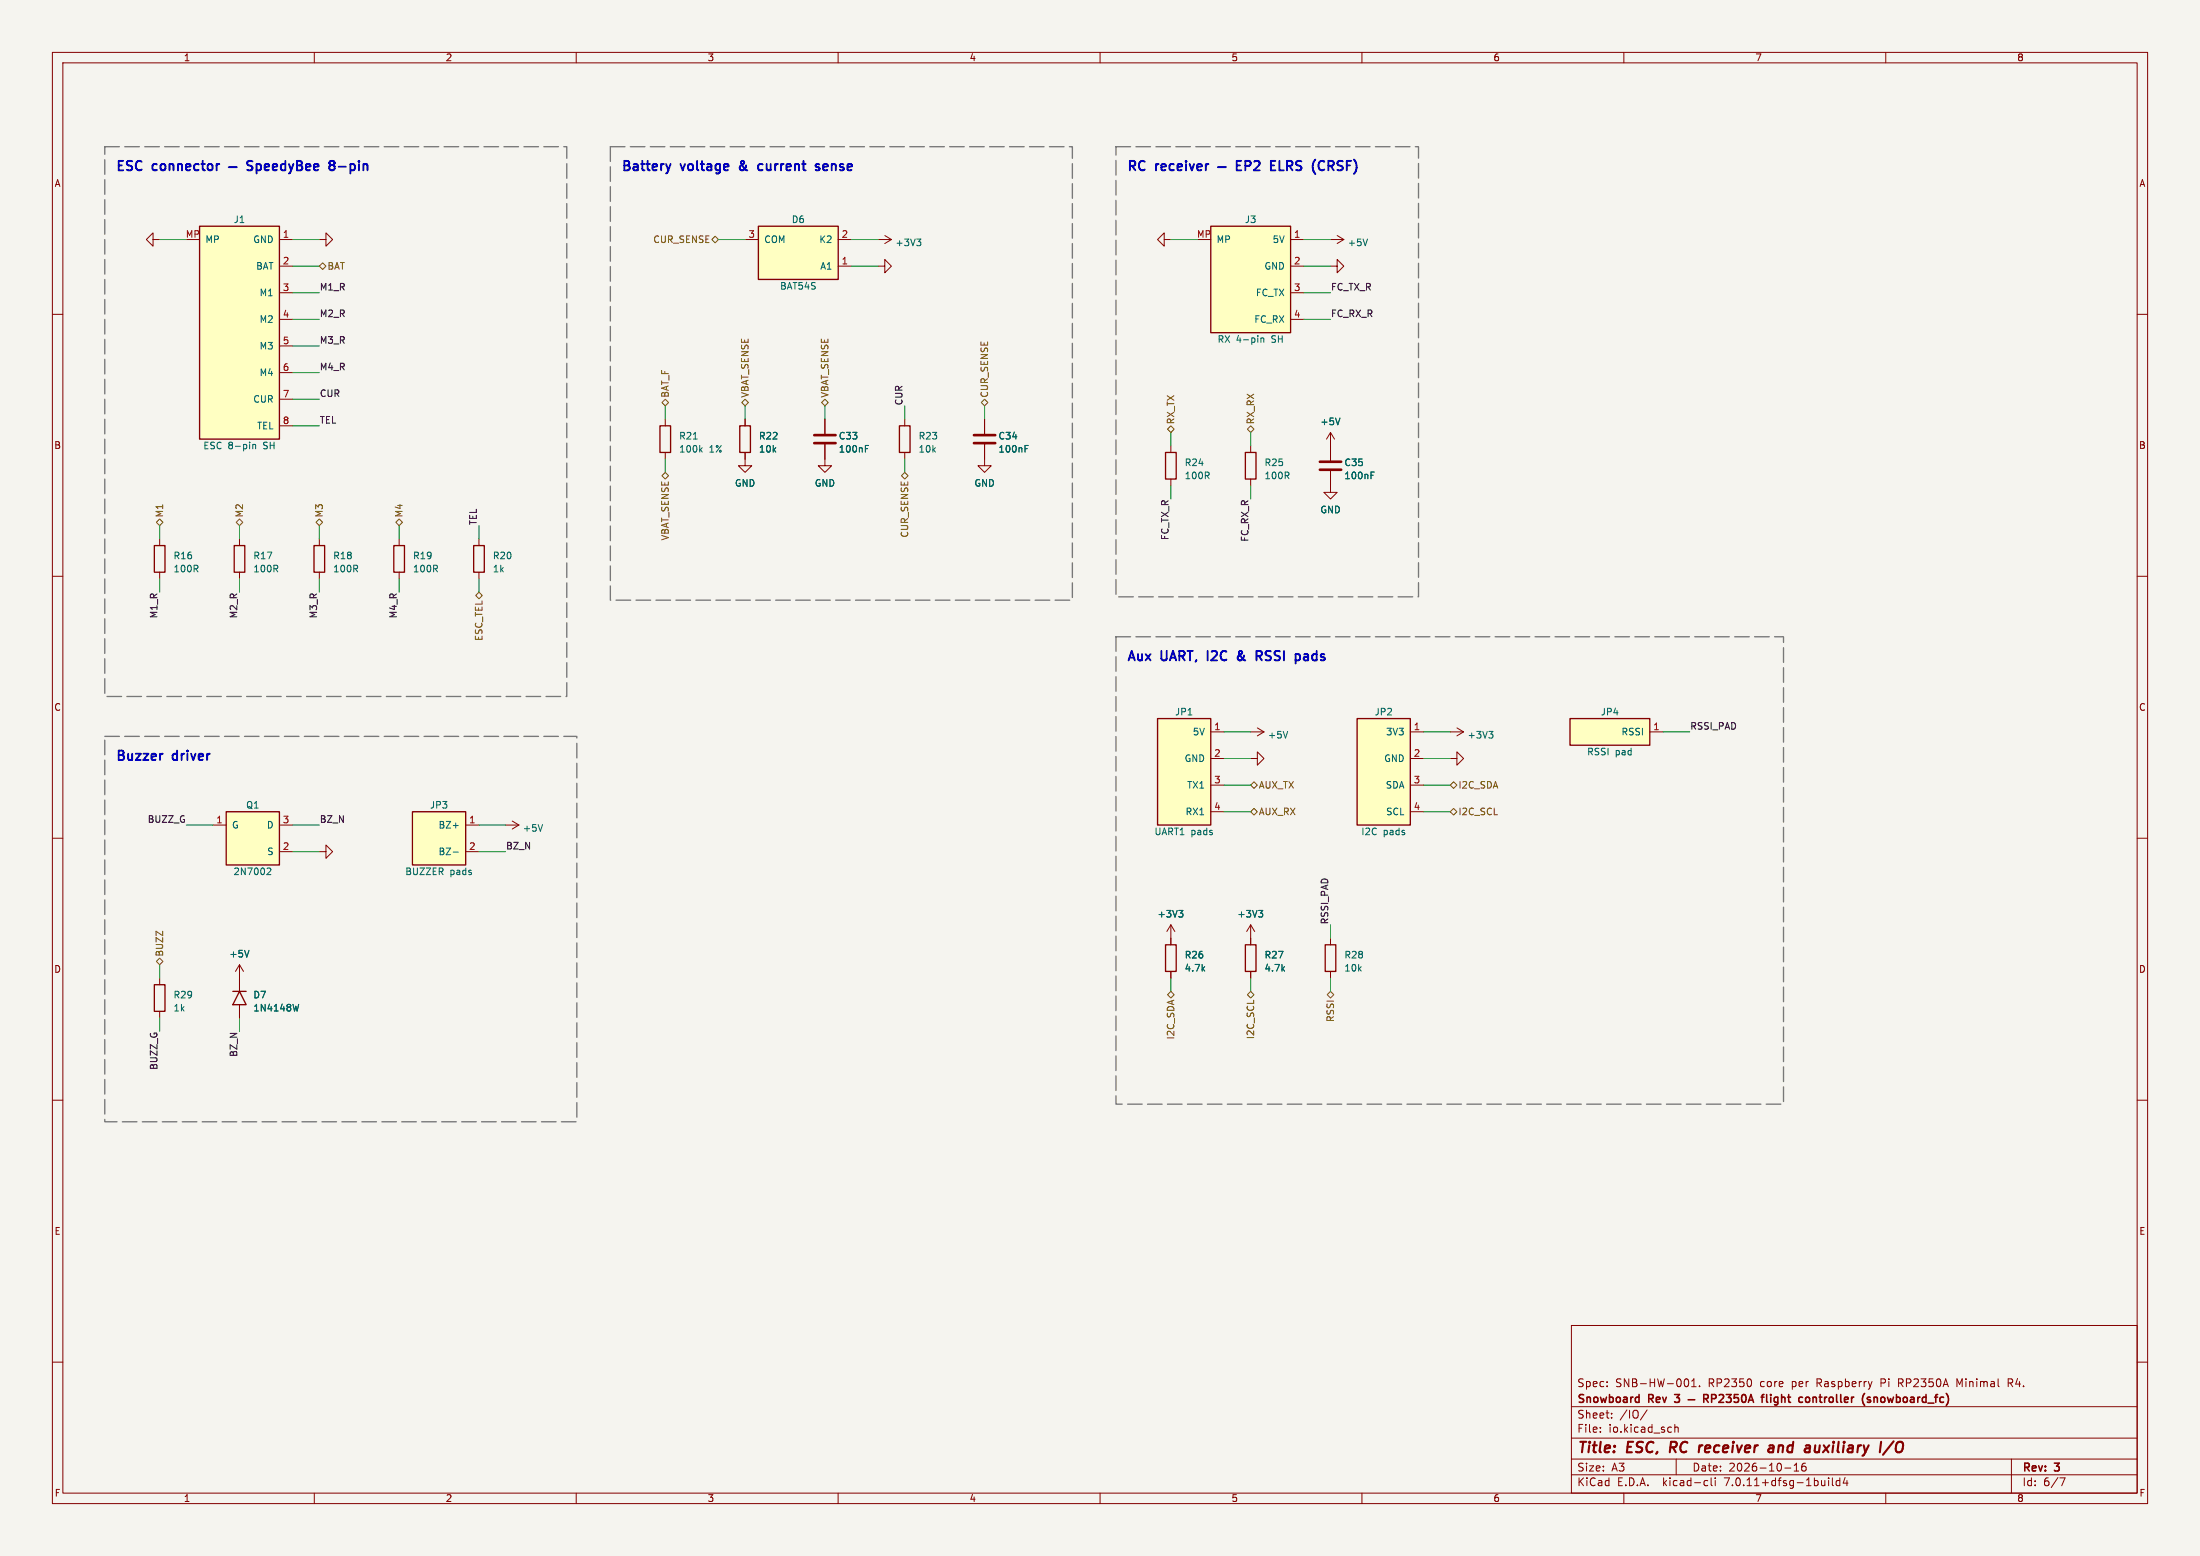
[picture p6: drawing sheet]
<svg xmlns="http://www.w3.org/2000/svg" width="420mm" height="297mm" viewBox="0 0 420 297" stroke-linecap="round" stroke-linejoin="round" font-family="sans-serif">
<path d="M0 0h420v297h-420z" fill="#f5f4ef" stroke="#f5f4ef" stroke-width=".19"/>
<g fill="none" stroke="#840000" stroke-width=".19">
<path d="M10 10h400v277h-400zM12 12h396v273h-396zM60 10v2M110 10v2M160 10v2M210 10v2M260 10v2M310 10v2M360 10v2M10 60h2M29.2 45.7v-1.2l-1.3 1.2 1.3 1.3v-1.3h1.3M53.3 45.7h2.6"/>
<path d="M53.3 50.8h2.6M53.3 55.9h2.6M61 45.7h1.2v-1.2l1.3 1.2-1.3 1.3v-1.3M142.2 45.7h2.6M160 45.7h2.6M160 50.8h2.6M167.6 50.8h1.3v-1.3l1.3 1.3-1.3 1.3v-1.3M167.6 45.7h2.6M168.9 45l1.3 .7M170.2 45.7l-1.3 .8M222.2 45.7v-1.2l-1.2 1.2 1.2 1.3v-1.3h1.3M246.4 45.7h2.5"/>
<path d="M246.4 50.8h2.5M246.4 55.9h2.5M254 50.8h1.3v-1.3l1.2 1.3-1.2 1.3v-1.3M254 45.7h2.5M255.3 45l1.2 .7M256.5 45.7l-1.2 .8M408 60h2M53.3 61h2.6M53.3 66h2.6M53.3 71.1h2.6M53.3 76.2h2.6M246.4 61h2.5"/>
<path d="M53.3 81.3h2.6M127 80v1.3M127 86.4v1.2M142.2 86.4v2.5h1.3l-1.3 1.3-1.2-1.3h1.2M142.2 80v1.3M157.5 84.6v4.3h1.2l-1.2 1.3-1.3-1.3h1.3M157.5 80v3.1M172.7 80v1.3M172.7 86.4v1.2M188 84.6v4.3h1.2l-1.2 1.3-1.3-1.3h1.3M188 80v3.1M223.5 85.1v1.3"/>
<path d="M223.5 91.4v1.3M238.8 85.1v1.3M238.8 91.4v1.3M254 89.7v4.3h1.3l-1.3 1.3-1.3-1.3h1.3M254 82.6l-.8 1.2M254 82.6v5.5M254 82.6l.8 1.2M10 110h2M30.5 102.9v1.2M30.5 109.2v1.3M45.7 102.9v1.2M45.7 109.2v1.3"/>
<path d="M61 102.9v1.2M61 109.2v1.3M76.2 102.9v1.2M76.2 109.2v1.3M91.4 102.9v1.2M91.4 109.2v1.3M408 110h2M231.1 139.7h2.6M238.8 139.7h2.5M240 138.9l1.3 .8M241.3 139.7l-1.3 .8M269.2 139.7h2.6"/>
<path d="M276.9 139.7h2.5M278.1 138.9l1.3 .8M279.4 139.7l-1.3 .8M315 139.7h2.5M10 160h2M40.6 157.5h2.6M53.3 157.5h2.6M88.9 157.5h2.5M96.5 157.5h2.6M97.8 156.7l1.3 .8M99.1 157.5l-1.3 .7M231.1 144.8h2.6"/>
<path d="M231.1 149.9h2.6M231.1 154.9h2.6M238.8 144.8h1.2v-1.3l1.3 1.3-1.3 1.3v-1.3M269.2 144.8h2.6M269.2 149.9h2.6M269.2 154.9h2.6M276.9 144.8h1.2v-1.3l1.3 1.3-1.3 1.3v-1.3M408 160h2M53.3 162.6h2.6M61 162.6h1.2v-1.3l1.3 1.3-1.3 1.2v-1.2M88.9 162.6h2.5M223.5 176.5v3.8"/>
<path d="M223.5 176.5l-.7 1.3M223.5 176.5l.8 1.3M238.8 176.5l-.8 1.3M238.8 176.5v3.8M238.8 176.5l.7 1.3M254 179.1v1.2M30.5 186.7v1.3M30.5 193v1.3M45.7 184.2v5M45.7 191.8v2.5M45.7 184.2l-.7 1.2M45.7 184.2l.8 1.2"/>
<path d="M223.5 185.4v1.3M238.8 185.4v1.3M254 185.4v1.3M10 210h2M408 210h2M10 260h2M300 253h108v32h-108zM408 260h2M300 278.5h108M300 274.5h108M300 268.5h108M305.5 273.2v.2"/>
<path d="M305.5 272.5v.1M307.7 270.5v.2M307.7 269.8v.1M314.4 269.1l-1.2 1.9M319.7 271.9v1.5M319.7 272.5l.2-.1 .4 .1 .1 .9M320 278.5v3M322 263.2a.94 .94 0 0 1 0 1.5M322.9 264.7h.9M322.9 263.6l.5-.4v1.5M324.4 264.5v.2M334.3 263.5v.9"/>
<path d="M342.5 279.7l.4-.4v1.5M344.7 279.3a.59 .59 0 0 0-.8 .6v.6l.2 .2 .4 .1 .2-.2 .1-.5-.1-.2h-.5l-.3 .2M362.4 264h.6M363 263.2h-.6v1.5M374.1 264.3l-.5-1.1v1.5M383.4 264h.5M383.7 264l.5 .7M383.9 263.2h-.5v1.5M384 278.5v6.5M60 285v2M110 285v2M160 285v2"/>
<path d="M210 285v2M260 285v2M300 281.5h108M310 285v2M325.6 282.6l.4 .1M326 283.5l-.4 .1M326.7 282.1v1.3l.2 .2M327.4 282.1v.1M327.4 282.6v1M340.7 280.2h1.2M342.5 280.8h.9M349.1 282.1v.1"/>
<path d="M349.1 282.6v1M349.8 282.1v1.3l.2 .2M351.2 282.7l-.4-.1-.3 .3 .2 .6h.5M351.2 282.1v1.5M352.2 282l-.3 1.1h.9M352.6 282.6v1M360 285v2M393.2 282.1h1l-.6 1.5"/>
</g>
<path d="M319 275.2l-.2 2M325 275.9l-.4 .1M337.8 276h.7v1.2M338.5 277.1l-.7 .1M338.6 276.3l-.9 .2M346.5 275.9v1.2h.7M361.5 275.1l-2 2.6M362.3 275.3a1.24 1.24 0 0 0 0 1.9" fill="none" stroke="#840000" stroke-width=".4"/>
<g fill="none" stroke="#840000" stroke-width=".3">
<path d="M319.7 266.2h.9M319.7 267.5l.2 .2M322.3 267.2h1.2M325.3 267l.7-.1 .1-.2-.1-.4-.2-.1h-.5v1.5M325.6 267l.5 .7M326.8 267l.7-.1 .1-.2-.1-.4-.2-.1h-.5v1.5M328.2 266.3l.6-.1 .2 .1v.3l-.9 1.1h.9M329.5 266.2h1l-.5 .6 .4 .1v.6l-.2 .2-.7-.2M331.8 266.2h-.7l-.1 .7 .3-.1h.5l.1 .2-.1 .5-.2 .2-.6-.2M332.7 266.3l.1-.1a.8 .8 0 0 1 .5 .7 .8 .8 0 0 1-.5 .8 1 1 0 0 1-.1-1.4zM333.8 267.7l.5-1.5 .5 1.5M333.9 267.3h.7"/>
<path d="M336.2 266.7h.6M336.8 266.2l-.4 .2v1.3M337.3 266.2v1.3l.2 .2M338 266.2v.1M338 266.7v1M344.8 266.8l.4-.1 .3 .3v.4l-.3 .3-.4-.1-.1-.2zM356.7 267.2l.3 .1 .1 .2-.2 .2h-.3M356.7 266.7l.3 .1M357.8 266.8l.2-.1 .3 .1 .1 .9M357.8 266.7v1"/>
</g>
<g fill="none" stroke="#006464" stroke-width=".19">
<path d="M175 45.6h.8l-.4 .5M175.5 46.1l.3 .3v.3l-.3 .2M261.1 45.6l-.5 1.3M240.7 64.5v.8M240.7 64.6l.2-.1 .3 .1 .1 .7M255.8 79.8l-.4 1.3M48.3 84.8v.9M48.3 84.9l.1-.1 .3 .1 .1 .8M132.4 83.8h.7M133.7 85.8l.4 .5M134.1 85.5l-.5 .4M165.2 85.6h.4"/>
<path d="M165.2 85h.6M195.7 85.6h.4M195.7 85h.6M261.7 90.7h.5M261.7 90.1h.6M245.8 139.6l-.4 1.3M284.2 139.6h.8l-.4 .5M86.5 157.6h1M103.6 157.4l-.4 1.3M284.8 140.1l.2 .2v.3l-.2 .3M51.2 165.7h.4l.1 .3-.8 .9h.8M86.5 162.7h1"/>
<path d="M225 173.8h.8l-.4 .5M225.6 174.3l.2 .2v.3l-.2 .2M240.3 173.8h.8l-.5 .5M240.8 174.3l.3 .2v.3l-.3 .2M47.5 181.4l-.4 1.3M57 191.7l-.3 1.3"/>
</g>
<g fill="none" stroke="#840000" stroke-width=".25">
<path d="M38.1 43.2h15.2v40.6h-15.2zM144.8 43.2h15.2v10.1h-15.2zM231.1 43.2h15.3v20.3h-15.3zM126 81.3h2v5.1h-2zM141.2 81.3h2.1v5.1h-2.1zM171.7 81.3h2v5.1h-2zM222.5 86.4h2v5h-2zM237.7 86.4h2.1v5h-2.1zM29.5 104.1h2v5.1h-2zM44.7 104.1h2v5.1h-2zM59.9 104.1h2.1v5.1h-2.1zM75.2 104.1h2v5.1h-2z"/>
<path d="M90.4 104.1h2.1v5.1h-2.1zM221 137.2h10.1v20.3h-10.1zM259.1 137.2h10.1v20.3h-10.1zM299.7 137.2h15.3v5h-15.3zM43.2 154.9h10.1v10.2h-10.1zM78.7 154.9h10.2v10.2h-10.2zM29.5 188h2v5h-2zM44.4 189.2h2.6M45.7 189.2l1.3 2.6h-2.6zM222.5 180.3h2v5.1h-2zM237.7 180.3h2.1v5.1h-2.1zM253 180.3h2v5.1h-2z"/>
</g>
<path d="M155.4 84.6h4.1M155.4 83.1h4.1M185.9 84.6h4.1M185.9 83.1h4.1M252 89.7h4M252 88.1h4" fill="none" stroke="#840000" stroke-width=".51"/>
<g fill="#ffffc2" stroke="#ffffc2" stroke-width=".19">
<path d="M144.8 43.2h15.2v10.1h-15.2z"/>
<path d="M78.7 154.9h10.2v10.2h-10.2z"/>
<path d="M43.2 154.9h10.1v10.2h-10.1z"/>
<path d="M259.1 137.2h10.1v20.3h-10.1z"/>
<path d="M299.7 137.2h15.3v5h-15.3z"/>
<path d="M221 137.2h10.1v20.3h-10.1z"/>
<path d="M231.1 43.2h15.3v20.3h-15.3z"/>
<path d="M38.1 43.2h15.2v40.6h-15.2z"/>
</g>
<g fill="none" stroke="#725600" stroke-width=".19">
<path d="M61 50.8l.6-.6 .6 .6-.6 .6zM135.9 45.7l.6-.6 .7 .6-.7 .7zM126.4 76.8l.6-.6 .6 .6-.6 .7zM141.6 76.8l.6-.6 .7 .6-.7 .7zM156.8 76.8l.7-.6 .6 .6-.6 .7zM187.3 76.8l.7-.6 .6 .6-.6 .7zM29.8 99.7l.7-.6 .6 .6-.6 .6zM45.1 99.7l.6-.6 .7 .6-.7 .6zM60.3 99.7l.7-.6 .6 .6-.6 .6zM75.6 99.7l.6-.6 .6 .6-.6 .6zM126.4 90.8l.6-.6 .6 .6-.6 .6zM172.1 90.8l.6-.6 .7 .6-.7 .6z"/>
<path d="M222.9 81.9l.6-.6 .7 .6-.7 .7zM238.1 81.9l.7-.6 .6 .6-.6 .7zM90.8 113.7l.6-.7 .7 .7-.7 .6zM238.8 149.9l.6-.7 .6 .7-.6 .6zM238.8 154.9l.6-.6 .6 .6-.6 .7zM276.9 149.9l.6-.7 .6 .7-.6 .6zM276.9 154.9l.6-.6 .6 .6-.6 .7zM29.8 183.5l.7-.6 .6 .6-.6 .7zM222.9 189.9l.6-.7 .7 .7-.7 .6zM238.1 189.9l.7-.7 .6 .7-.6 .6zM253.4 189.9l.6-.7 .6 .7-.6 .6z"/>
</g>
<g fill="none" stroke="#0000c2" stroke-width=".36">
<path d="M43.7 31.9h1.5M48.2 30.8l-.7-.1-.2 .2v.5l.7 .3 .2 .5-.3 .3-.7-.1M49 31.4l.5-.1 .3 .4v.5l-.1 .2h-.7M49 31.3v1.8M50.5 31.9l.9-.2-.1-.3-.5-.1-.3 .3 .1 .8h.7M52.1 31.9l.8-.2-.1-.3-.5-.1-.2 .3 .1 .8h.6M54.5 31.4l-.5-.1-.4 .4v.5l.2 .2h.7M54.5 30.7v1.8M55.2 31.3l.4 1.2M55.6 32.5l-.2 .4-.2 .2M56 31.3l-.4 1.2M56.7 30.7h.6l.3 .2v.3l-.3 .4a.48 .48 0 0 1 .4 .4 .48 .48 0 0 1-.3 .5h-.7z"/>
<path d="M56.7 31.6h.6M58.4 31.9l.9-.2-.1-.3-.5-.1-.3 .3 .1 .8h.7M60 31.9l.8-.2-.1-.3-.5-.1-.2 .3v.8h.7M63.2 31.5l-.3 .3v.4l.3 .3h.4l.3-.3-.1-.5-.2-.2M63.2 31.5l-.3-.4 .3-.4h.4l.3 .4-.3 .4M63.2 31.5h.4M128 31.3l-.4 1.2M141.3 31.7v.6M145.6 31.4l-.5-.1-.4 .4v.5l.2 .2h.7M155.7 31.7l.1 .1 .6 .2 .1 .2-.3 .3-.5-.1M156.4 31.4l-.4-.1-.3 .3M157.2 31.4v1"/>
<path d="M158 31.7l-.8 .2M232.5 31.9h1.5M236.1 31.6h.6M237 30.7h-.9v1.8h.9M237.7 31.7h.7a.49 .49 0 0 0 .4-.5 .49 .49 0 0 0-.4-.5h-.7v1.8M239.4 30.9l.3-.2 .6 .1a.49 .49 0 0 1 .1 .7l-1 1h1.1M242.6 31.6h.6M243.5 30.7h-.9v1.8h.9M252 30.8l.5-.1 .3 .2M252.8 32.3l-.3 .2-.5-.1M230.5 124.3v1.8M237 124.3h-.4a.67 .67 0 0 0 .2 .9l.4 .5"/>
<path d="M237 124.8l-.6 .4a.49 .49 0 0 0 0 .7 .49 .49 0 0 0 .6 .1M239.9 124.3h.8a.49 .49 0 0 1 .2 .5 .49 .49 0 0 1-.3 .4h-.7M240.3 125.2l.6 .9M249 124.9h.6M249.6 125.4h-.5a.35 .35 0 0 0-.2 .3 .35 .35 0 0 0 .2 .4h.5M30.9 143.9h.2"/>
</g>
<path d="M20 28h88.2v104.9h-88.2v-104.9M116.5 28h88.2v86.6h-88.2v-86.6M213 28h57.8v85.9h-57.8v-85.9M213 121.5h127.5v89.3h-127.5v-89.3M20 140.6h90.1v73.5h-90.1v-73.5" fill="none" stroke="#787878" stroke-width=".25" stroke-dasharray="2.8 1"/>
<g fill="none" stroke="#009600" stroke-width=".19">
<path d="M30.5 45.7h5.1M55.9 50.8h5.1M55.9 45.7h5.1M55.9 55.9h5.1M137.2 45.7h5M162.6 50.8h5M162.6 45.7h5M223.5 45.7h5.1M248.9 50.8h5.1M248.9 45.7h5.1M248.9 55.9h5.1M55.9 76.2h5.1"/>
<path d="M55.9 71.1h5.1M55.9 61h5.1M55.9 66h5.1M127 77.5v2.5M142.2 77.5v2.5M157.5 77.5v2.5M172.7 77.5v2.5M188 77.5v2.5M248.9 61h5.1M55.9 81.3h5.1M127 87.6v2.6M172.7 87.6v2.6"/>
<path d="M223.5 82.6v2.5M223.5 92.7v2.6M238.8 82.6v2.5M238.8 92.7v2.6M30.5 100.3v2.6M30.5 110.5v2.5M45.7 100.3v2.6M45.7 110.5v2.5M61 100.3v2.6M61 110.5v2.5M76.2 100.3v2.6M76.2 110.5v2.5"/>
<path d="M91.4 100.3v2.6M91.4 110.5v2.5M233.7 139.7h5.1M271.8 139.7h5.1M317.5 139.7h5.1M35.6 157.5h5M55.9 157.5h5.1M91.4 157.5h5.1M233.7 144.8h5.1M233.7 154.9h5.1M233.7 149.9h5.1M271.8 144.8h5.1"/>
<path d="M271.8 154.9h5.1M271.8 149.9h5.1M55.9 162.6h5.1M91.4 162.6h5.1M254 176.5v2.6M30.5 184.2v2.5M30.5 194.3v2.6M45.7 194.3v2.6M223.5 186.7v2.5M238.8 186.7v2.5M254 186.7v2.5"/>
</g>
<g font-size="2.8" fill="#840000">
<text x="301" y="277.9">Title:</text>
<text x="310.6" y="277.9">ESC,</text>
<text x="319.6" y="277.9">RC</text>
<text x="326" y="277.9">receiver</text>
<text x="340.1" y="277.9">and</text>
<text x="347.8" y="277.9">auxiliary</text>
<text x="362.9" y="277.9">I/O</text>
</g>
<g font-size="2.5" fill="#0000c2">
<text x="22" y="32.8">ESC</text>
<text x="29.2" y="32.8">connector</text>
<text x="65.2" y="32.8">8-pin</text>
<text x="118.5" y="32.8">Battery</text>
<text x="130.1" y="32.8">voltage</text>
<text x="142" y="32.8">&amp;</text>
<text x="146.3" y="32.8">current</text>
<text x="158" y="32.8">sense</text>
<text x="215" y="32.8">RC</text>
<text x="220.7" y="32.8">receiver</text>
<text x="244.8" y="32.8">ELRS</text>
<text x="253.5" y="32.8">(CRSF)</text>
<text x="215" y="126.3">Aux</text>
<text x="221.8" y="126.3">UART,</text>
<text x="231.3" y="126.3">I2C</text>
<text x="237.8" y="126.3">&amp;</text>
<text x="242.1" y="126.3">RSSI</text>
<text x="250.3" y="126.3">pads</text>
<text x="22" y="145.3">Buzzer</text>
<text x="33.1" y="145.3">driver</text>
</g>
<g font-size="2.1" fill="#840000">
<text x="301" y="268.2">Snowboard</text>
<text x="301" y="265">Spec:</text>
<text x="308.4" y="265">SNB-HW-001.</text>
<text x="314.8" y="268.2">Rev</text>
<text x="320.5" y="268.2">3</text>
<text x="326.2" y="265">RP2350</text>
<text x="336.2" y="265">core</text>
<text x="338.8" y="268.2">flight</text>
<text x="342.3" y="265">per</text>
<text x="346.5" y="268.2">controller</text>
<text x="347.2" y="265">Raspberry</text>
<text x="359.2" y="268.2">(snowboard_fc)</text>
<text x="359.6" y="265">Pi</text>
<text x="363.1" y="265">RP2350A</text>
<text x="374.4" y="265">Minimal</text>
<text x="384.3" y="265">R4.</text>
<text x="301" y="273.7">File:</text>
<text x="301" y="271">Sheet:</text>
<text x="307.1" y="273.7">io.kicad_sch</text>
<text x="309.2" y="271">/IO/</text>
<text x="301" y="281.1">Size:</text>
<text x="307.6" y="281.1">A3</text>
<text x="323" y="281.1">Date:</text>
<text x="330" y="281.1">2026-10-16</text>
<text x="386" y="281.3">Rev:</text>
<text x="392.4" y="281.3">3</text>
<text x="301" y="283.9">KiCad</text>
<text x="308.7" y="283.9">E.D.A.</text>
<text x="317.6" y="283.9">kicad-cli</text>
<text x="329.5" y="283.9">7.0.11+dfsg-1build4</text>
<text x="386" y="283.9">Id:</text>
<text x="390.1" y="283.9">6/7</text>
</g>
<g font-size="1.8" fill="#840000">
<text x="35" y="11.9">1</text>
<text x="85" y="11.9">2</text>
<text x="135" y="11.9">3</text>
<text x="185" y="11.9">4</text>
<text x="235" y="11.9">5</text>
<text x="285" y="11.9">6</text>
<text x="335" y="11.9">7</text>
<text x="385" y="11.9">8</text>
<text x="10.3" y="35.9">A</text>
<text x="408.3" y="35.9">A</text>
<text x="10.3" y="85.9">B</text>
<text x="408.2" y="85.9">B</text>
<text x="10.3" y="135.9">C</text>
<text x="408.2" y="135.9">C</text>
<text x="10.3" y="185.9">D</text>
<text x="408.2" y="185.9">D</text>
<text x="10.3" y="235.9">E</text>
<text x="408.3" y="235.9">E</text>
<text x="10.3" y="285.9">F</text>
<text x="35" y="286.9">1</text>
<text x="85" y="286.9">2</text>
<text x="135" y="286.9">3</text>
<text x="185" y="286.9">4</text>
<text x="235" y="286.9">5</text>
<text x="285" y="286.9">6</text>
<text x="335" y="286.9">7</text>
<text x="385" y="286.9">8</text>
<text x="408.3" y="285.9">F</text>
</g>
<g font-size="1.8" fill="#a90000">
<text x="35.4" y="45.5">MP</text>
<text x="53.9" y="45.5">1</text>
<text x="142.8" y="45.5">3</text>
<text x="160.6" y="45.5">2</text>
<text x="228.4" y="45.5">MP</text>
<text x="246.9" y="45.5">1</text>
<text x="53.9" y="50.5">2</text>
<text x="160.6" y="50.5">1</text>
<text x="246.9" y="50.5">2</text>
<text x="53.9" y="55.6">3</text>
<text x="246.9" y="55.6">3</text>
<text x="53.9" y="60.7">4</text>
<text x="53.9" y="65.8">5</text>
<text x="246.9" y="60.7">4</text>
<text x="53.9" y="70.9">6</text>
<text x="53.9" y="75.9">7</text>
<text x="53.9" y="81">8</text>
<text x="231.7" y="139.4">1</text>
<text x="269.8" y="139.4">1</text>
<text x="315.5" y="139.4">1</text>
<text x="231.7" y="144.5">2</text>
<text x="231.7" y="149.6">3</text>
<text x="269.8" y="144.5">2</text>
<text x="269.8" y="149.6">3</text>
<text x="231.7" y="154.7">4</text>
<text x="269.8" y="154.7">4</text>
<text x="41.2" y="157.2">1</text>
<text x="53.9" y="157.2">3</text>
<text x="89.5" y="157.2">1</text>
<text x="53.9" y="162.3">2</text>
<text x="89.5" y="162.3">2</text>
</g>
<g font-size="1.8" fill="#006464">
<text x="39.1" y="46.6">MP</text>
<text x="44.5" y="42.8">J1</text>
<text x="48.3" y="46.6">GND</text>
<text x="145.8" y="46.6">COM</text>
<text x="151.1" y="42.8">D6</text>
<text x="156.3" y="46.6">K2</text>
<text x="170.8" y="47.2">+3V3</text>
<text x="232.2" y="46.6">MP</text>
<text x="237.6" y="42.8">J3</text>
<text x="242.9" y="46.6">5V</text>
<text x="257.2" y="47.2">+5V</text>
<text x="48.8" y="51.7">BAT</text>
<text x="156.5" y="51.7">A1</text>
<text x="241.3" y="51.7">GND</text>
<text x="49.5" y="56.7">M1</text>
<text x="148.8" y="55.5">BAT54S</text>
<text x="239.7" y="56.7">FC_TX</text>
<text x="49.5" y="61.8">M2</text>
<text x="232.3" y="65.6">RX 4-pin</text>
<text x="239.4" y="61.8">FC_RX</text>
<text x="242.8" y="65.6">SH</text>
<text x="49.5" y="66.9">M3</text>
<text x="49.5" y="72">M4</text>
<text x="48.3" y="77.1">CUR</text>
<text x="49" y="82.1">TEL</text>
<text x="252" y="81.4">+5V</text>
<text x="38.7" y="86">ESC 8-pin</text>
<text x="50.4" y="86">SH</text>
<text x="129.5" y="86.6">100k</text>
<text x="129.5" y="84.1">R21</text>
<text x="135.4" y="86.6">1%</text>
<text x="144.8" y="86.6">10k</text>
<text x="144.8" y="84.1">R22</text>
<text x="160" y="86.6">100nF</text>
<text x="160" y="84.1">C33</text>
<text x="175.3" y="86.6">10k</text>
<text x="175.3" y="84.1">R23</text>
<text x="190.5" y="86.6">100nF</text>
<text x="190.5" y="84.1">C34</text>
<text x="226.1" y="89.2">R24</text>
<text x="241.3" y="89.2">R25</text>
<text x="256.6" y="89.2">C35</text>
<text x="140.2" y="93.1">GND</text>
<text x="155.4" y="93.1">GND</text>
<text x="185.9" y="93.1">GND</text>
<text x="226.1" y="91.7">100R</text>
<text x="241.3" y="91.7">100R</text>
<text x="256.6" y="91.7">100nF</text>
<text x="252" y="98.2">GND</text>
<text x="33" y="106.9">R16</text>
<text x="48.3" y="106.9">R17</text>
<text x="63.5" y="106.9">R18</text>
<text x="78.7" y="106.9">R19</text>
<text x="94" y="106.9">R20</text>
<text x="33" y="109.4">100R</text>
<text x="48.3" y="109.4">100R</text>
<text x="63.5" y="109.4">100R</text>
<text x="78.7" y="109.4">100R</text>
<text x="94" y="109.4">1k</text>
<text x="224.2" y="136.8">JP1</text>
<text x="262.3" y="136.8">JP2</text>
<text x="305.5" y="136.8">JP4</text>
<text x="227.6" y="140.6">5V</text>
<text x="242" y="141.2">+5V</text>
<text x="264.5" y="140.6">3V3</text>
<text x="280.1" y="141.2">+3V3</text>
<text x="309.4" y="140.6">RSSI</text>
<text x="226.1" y="145.6">GND</text>
<text x="264.1" y="145.6">GND</text>
<text x="302.9" y="144.4">RSSI</text>
<text x="308.3" y="144.4">pad</text>
<text x="46.9" y="154.5">Q1</text>
<text x="82" y="154.5">JP3</text>
<text x="226.2" y="155.8">RX1</text>
<text x="226.5" y="150.7">TX1</text>
<text x="264.5" y="150.7">SDA</text>
<text x="264.5" y="155.8">SCL</text>
<text x="44.2" y="158.3">G</text>
<text x="50.9" y="158.3">D</text>
<text x="83.6" y="158.3">BZ+</text>
<text x="99.7" y="158.9">+5V</text>
<text x="220.3" y="159.6">UART1</text>
<text x="227.3" y="159.6">pads</text>
<text x="259.8" y="159.6">I2C</text>
<text x="264.1" y="159.6">pads</text>
<text x="44.5" y="167.2">2N7002</text>
<text x="50.9" y="163.4">S</text>
<text x="77.3" y="167.2">BUZZER</text>
<text x="83.6" y="163.4">BZ-</text>
<text x="85.9" y="167.2">pads</text>
<text x="220.9" y="175.3">+3V3</text>
<text x="236.1" y="175.3">+3V3</text>
<text x="43.7" y="183">+5V</text>
<text x="226.1" y="185.6">4.7k</text>
<text x="226.1" y="183.1">R26</text>
<text x="241.3" y="185.6">4.7k</text>
<text x="241.3" y="183.1">R27</text>
<text x="256.6" y="183.1">R28</text>
<text x="256.6" y="185.6">10k</text>
<text x="33" y="190.8">R29</text>
<text x="48.3" y="190.8">D7</text>
<text x="33" y="193.3">1k</text>
<text x="48.3" y="193.3">1N4148W</text>
</g>
<g font-size="1.8" fill="#725600">
<text x="124.6" y="46.6">CUR_SENSE</text>
<text x="62.4" y="51.7">BAT</text>
<text x="127.9" y="76" transform="rotate(-90 127.9 76)">BAT_F</text>
<text x="143.1" y="76" transform="rotate(-90 143.1 76)">VBAT_SENSE</text>
<text x="158.3" y="76" transform="rotate(-90 158.3 76)">VBAT_SENSE</text>
<text x="188.8" y="76" transform="rotate(-90 188.8 76)">CUR_SENSE</text>
<text x="224.4" y="81.1" transform="rotate(-90 224.4 81.1)">RX_TX</text>
<text x="239.6" y="81.1" transform="rotate(-90 239.6 81.1)">RX_RX</text>
<text x="31.3" y="98.9" transform="rotate(-90 31.3 98.9)">M1</text>
<text x="46.6" y="98.9" transform="rotate(-90 46.6 98.9)">M2</text>
<text x="61.8" y="98.9" transform="rotate(-90 61.8 98.9)">M3</text>
<text x="77.1" y="98.9" transform="rotate(-90 77.1 98.9)">M4</text>
<text x="127.9" y="103.3" transform="rotate(-90 127.9 103.3)">VBAT_SENSE</text>
<text x="173.6" y="102.7" transform="rotate(-90 173.6 102.7)">CUR_SENSE</text>
<text x="92.3" y="122.4" transform="rotate(-90 92.3 122.4)">ESC_TEL</text>
<text x="240.2" y="150.7">AUX_TX</text>
<text x="240.2" y="155.8">AUX_RX</text>
<text x="278.3" y="150.7">I2C_SDA</text>
<text x="278.3" y="155.8">I2C_SCL</text>
<text x="31.3" y="182.7" transform="rotate(-90 31.3 182.7)">BUZZ</text>
<text x="254.9" y="195.2" transform="rotate(-90 254.9 195.2)">RSSI</text>
<text x="224.4" y="198.5" transform="rotate(-90 224.4 198.5)">I2C_SDA</text>
<text x="239.6" y="198.5" transform="rotate(-90 239.6 198.5)">I2C_SCL</text>
</g>
<g font-size="1.8" fill="#0f0f0f">
<text x="61" y="55.5">M1_R</text>
<text x="254" y="55.5">FC_TX_R</text>
<text x="61" y="60.6">M2_R</text>
<text x="61" y="65.7">M3_R</text>
<text x="254" y="60.6">FC_RX_R</text>
<text x="61" y="70.8">M4_R</text>
<text x="61" y="75.9">CUR</text>
<text x="172.4" y="77.5" transform="rotate(-90 172.4 77.5)">CUR</text>
<text x="61" y="80.9">TEL</text>
<text x="91.1" y="100.3" transform="rotate(-90 91.1 100.3)">TEL</text>
<text x="223.2" y="103.2" transform="rotate(-90 223.2 103.2)">FC_TX_R</text>
<text x="238.4" y="103.5" transform="rotate(-90 238.4 103.5)">FC_RX_R</text>
<text x="30.1" y="118.1" transform="rotate(-90 30.1 118.1)">M1_R</text>
<text x="45.4" y="118.1" transform="rotate(-90 45.4 118.1)">M2_R</text>
<text x="60.6" y="118.1" transform="rotate(-90 60.6 118.1)">M3_R</text>
<text x="75.9" y="118.1" transform="rotate(-90 75.9 118.1)">M4_R</text>
<text x="322.6" y="139.4">RSSI_PAD</text>
<text x="28.1" y="157.1">BUZZ_G</text>
<text x="61" y="157.1">BZ_N</text>
<text x="96.5" y="162.2">BZ_N</text>
<text x="253.7" y="176.5" transform="rotate(-90 253.7 176.5)">RSSI_PAD</text>
<text x="45.4" y="201.8" transform="rotate(-90 45.4 201.8)">BZ_N</text>
<text x="30.1" y="204.3" transform="rotate(-90 30.1 204.3)">BUZZ_G</text>
</g>
</svg>
